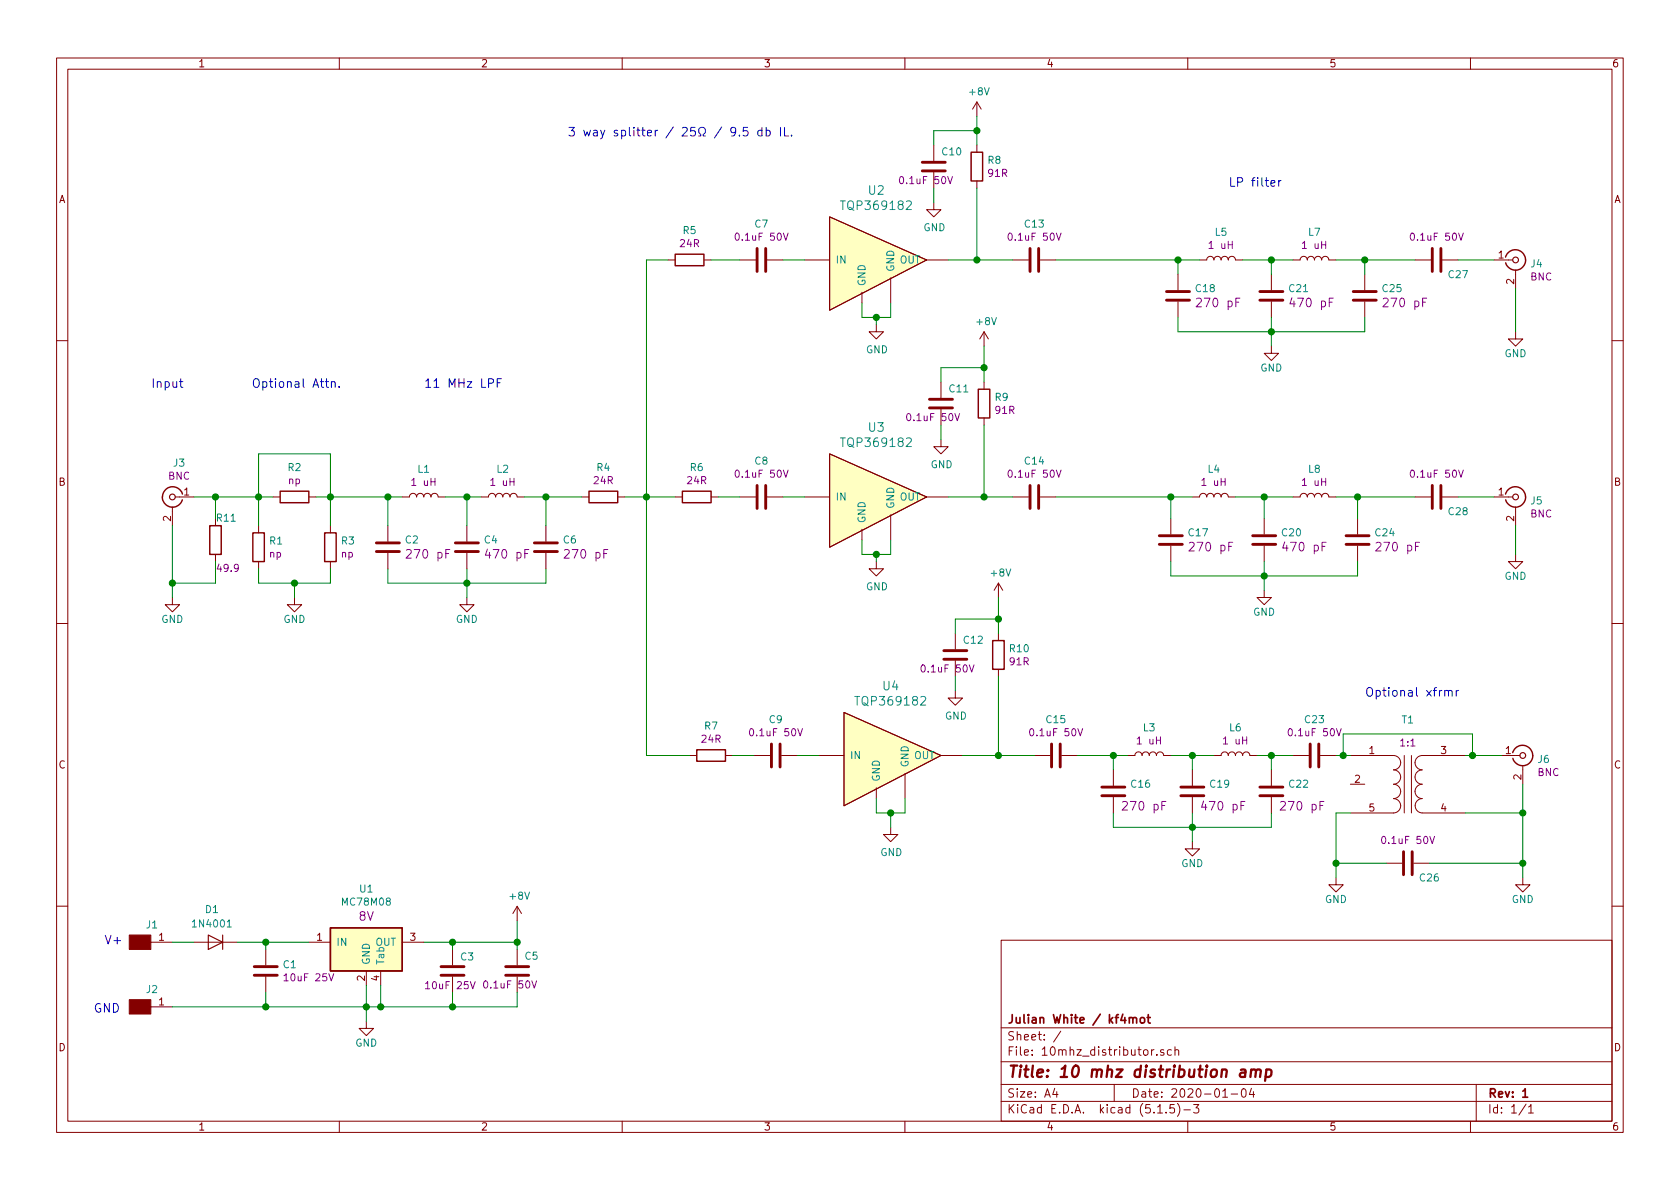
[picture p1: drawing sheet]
<svg xmlns="http://www.w3.org/2000/svg" width="297mm" height="210mm" viewBox="0 0 297 210" stroke-linecap="round" stroke-linejoin="round" font-family="sans-serif">
<g fill="none" stroke="#840000" stroke-width=".18">
<path d="M10 10.3h277v189.9h-277zM12 12.2h273v186.1h-273zM60 10.3v1.9M110 10.3v1.9M160 10.3v1.9M172.7 18l-.7 1.3M172.7 18v2.6M172.7 18l.8 1.3M210 10.3v1.9M260 10.3v1.9M146.7 38.3l17.1 7.7-17.1 8.9zM165.1 35.8v1.3h1.3l-1.3 1.2-1.3-1.2h1.3"/>
<path d="M165.1 25.6v2.8M165.1 30.5v2.8M172.7 25.6v1.3M172.7 32v1.3M118.1 46h1.3M124.5 46h1.2M130.8 46h2.8M135.6 46h2.8M142.2 46h4.5M152.4 51.7v1.9M154.9 57.4v1.3h1.3l-1.3 1.2-1.2-1.2h1.2M157.5 49.1v4.5"/>
<path d="M163.8 46h3.8M174 58.7l-.8 1.2M174 58.7v2.5M174 58.7l.8 1.2M179.1 46h2.8M183.9 46h2.8M208.3 48.5v2.8M208.3 53.3v2.8M212.1 46h1.3a.63 .63 0 0 1 .6-.7 .63 .63 0 0 1 .6 .7 .63 .63 0 0 1 .7-.7 .63 .63 0 0 1 .6 .7 .63 .63 0 0 1 .6-.7 .63 .63 0 0 1 .7 .7 .63 .63 0 0 1 .6-.7 .63 .63 0 0 1 .6 .7h1.3M224.8 48.5v2.8M224.8 53.3v2.8M228.6 46h1.3a.63 .63 0 0 1 .6-.7 .63 .63 0 0 1 .6 .7 .63 .63 0 0 1 .7-.7 .63 .63 0 0 1 .6 .7 .63 .63 0 0 1 .6-.7 .63 .63 0 0 1 .7 .7 .63 .63 0 0 1 .6-.7 .63 .63 0 0 1 .6 .7h1.3"/>
<path d="M241.3 48.5v2.8M241.3 53.3v2.8M250.2 46h2.8M255 46h2.8M264.2 46h3.3M268 58.7v1.2h1.2l-1.2 1.3-1.3-1.3h1.3M268 47.7v3.3M10 60.2h2M166.4 77.7v1.3h1.2l-1.2 1.3-1.3-1.3h1.3M166.4 67.6v2.8M166.4 72.4v2.8M174 67.6v1.2"/>
<path d="M174 73.9v1.3M224.8 61.2v1.3h1.3l-1.3 1.2-1.3-1.2h1.3M285 60.2h2M30.5 89.7v3.3M31 87.9h3.3M38.1 91.7v1.3M38.1 98v1.3M45.7 93v1.2M45.7 99.3v1.3M48.3 87.9h1.2M54.6 87.9h1.3M58.4 93v1.2"/>
<path d="M58.4 99.3v1.3M68.6 93v2.8M68.6 97.8v2.8M71.1 87.9h1.3a.63 .63 0 0 1 .6-.7 .63 .63 0 0 1 .7 .7 .63 .63 0 0 1 .6-.7 .63 .63 0 0 1 .6 .7 .63 .63 0 0 1 .7-.7 .63 .63 0 0 1 .6 .7 .63 .63 0 0 1 .6-.7 .63 .63 0 0 1 .7 .7h1.2M82.5 93v2.8M82.5 97.8v2.8M85.1 87.9h1.3a.63 .63 0 0 1 .6-.7 .63 .63 0 0 1 .6 .7 .63 .63 0 0 1 .7-.7 .63 .63 0 0 1 .6 .7 .63 .63 0 0 1 .6-.7 .63 .63 0 0 1 .7 .7 .63 .63 0 0 1 .6-.7 .63 .63 0 0 1 .6 .7h1.3M96.5 93v2.8M96.5 97.8v2.8M102.9 87.9h1.2M109.2 87.9h1.3M119.4 87.9h1.2"/>
<path d="M125.7 87.9h1.3M130.8 87.9h2.8M135.6 87.9h2.8M142.2 87.9h4.5M146.7 80.3l17.1 7.6-17.1 8.9zM152.4 93.6v1.9M154.9 99.3v1.3h1.3l-1.3 1.2-1.2-1.2h1.2M157.5 91.1v4.4M163.8 87.9h3.8M179.1 87.9h2.8M183.9 87.9h2.8M207 91.7v2.8"/>
<path d="M207 96.5v2.8M210.8 87.9h1.3a.63 .63 0 0 1 .6-.7 .63 .63 0 0 1 .7 .7 .63 .63 0 0 1 .6-.7 .63 .63 0 0 1 .6 .7 .63 .63 0 0 1 .7-.7 .63 .63 0 0 1 .6 .7 .63 .63 0 0 1 .6-.7 .63 .63 0 0 1 .7 .7h1.2M223.5 91.7v2.8M223.5 96.5v2.8M228.6 87.9h1.3a.63 .63 0 0 1 .6-.7 .63 .63 0 0 1 .6 .7 .63 .63 0 0 1 .7-.7 .63 .63 0 0 1 .6 .7 .63 .63 0 0 1 .6-.7 .63 .63 0 0 1 .7 .7 .63 .63 0 0 1 .6-.7 .63 .63 0 0 1 .6 .7h1.3M240 91.7v2.8M240 96.5v2.8M250.2 87.9h2.8M255 87.9h2.8M264.2 87.9h3.3M268 98v1.3h1.2l-1.2 1.3-1.3-1.3h1.3M268 89.7v3.3"/>
<path d="M10 110.3h2M30.5 105.7v1.2h1.2l-1.2 1.3-1.3-1.3h1.3M52.1 105.7v1.2h1.2l-1.2 1.3-1.3-1.3h1.3M82.5 105.7v1.2h1.3l-1.3 1.3-1.2-1.3h1.2M168.9 112v2.8M168.9 116.8v2.8M176.5 103.1l-.7 1.3M176.5 103.1v2.6M176.5 112v1.3M176.5 118.4v1.2M176.5 103.1l.8 1.3M223.5 104.4v1.3h1.3l-1.3 1.2-1.3-1.2h1.3"/>
<path d="M285 110.3h2M121.9 133.6h1.3M128.3 133.6h1.2M133.3 133.6h2.8M138.2 133.6h2.8M144.8 133.6h4.4M149.2 126l17.2 7.6-17.2 8.9zM154.9 139.3v1.9M160 136.8v4.4M166.4 133.6h3.8M168.9 122.2v1.2h1.3l-1.3 1.3-1.3-1.3h1.3M182.9 133.6h2.8"/>
<path d="M187.7 133.6h2.8M196.8 136.1v2.8M199.4 133.6h1.3a.63 .63 0 0 1 .6-.6 .63 .63 0 0 1 .6 .6 .63 .63 0 0 1 .7-.6 .63 .63 0 0 1 .6 .6 .63 .63 0 0 1 .6-.6 .63 .63 0 0 1 .7 .6 .63 .63 0 0 1 .6-.6 .63 .63 0 0 1 .6 .6h1.3M210.8 136.1v2.8M214.6 133.6h1.3a.63 .63 0 0 1 .6-.6 .63 .63 0 0 1 .7 .6 .63 .63 0 0 1 .6-.6 .63 .63 0 0 1 .6 .6 .63 .63 0 0 1 .7-.6 .63 .63 0 0 1 .6 .6 .63 .63 0 0 1 .6-.6 .63 .63 0 0 1 .7 .6h1.2M224.8 136.1v2.8M228.6 133.6h2.8M233.4 133.6h2.8M238.8 133.6h7.6a1.27 1.27 0 0 1 1.2 1.3 1.27 1.27 0 0 1-1.2 1.2 1.27 1.27 0 0 1 1.2 1.3 1.27 1.27 0 0 1-1.2 1.3 1.27 1.27 0 0 1 1.2 1.2 1.27 1.27 0 0 1-1.2 1.3 1.27 1.27 0 0 1 1.2 1.3 1.27 1.27 0 0 1-1.2 1.3h-7.6M238.8 138.7h2.5M248.3 133.6v10.2M249.6 133.6v10.2"/>
<path d="M259.1 133.6h-7.6a1.27 1.27 0 0 0-1.3 1.3 1.27 1.27 0 0 0 1.3 1.2 1.27 1.27 0 0 0-1.3 1.3 1.27 1.27 0 0 0 1.3 1.3 1.27 1.27 0 0 0-1.3 1.2 1.27 1.27 0 0 0 1.3 1.3 1.27 1.27 0 0 0-1.3 1.3 1.27 1.27 0 0 0 1.3 1.3h7.6M265.4 133.6h3.3M269.2 135.4v3.3M157.5 146.3v1.3h1.2l-1.2 1.2-1.3-1.2h1.3M196.8 141v2.8M210.8 148.8v1.3h1.3l-1.3 1.3-1.3-1.3h1.3M210.8 141v2.8M224.8 141v2.8M236.2 155.2v1.3h1.3l-1.3 1.2-1.3-1.2h1.3M245.1 152.6h2.8M249.9 152.6h2.8M269.2 155.2v1.3h1.3l-1.3 1.2-1.2-1.2h1.2"/>
<path d="M10 160.2h2M26.3 166.6h4.2M26.3 178h4.2M34.3 166.6h7.6M47 167.9v2.8M47 172.7v2.8M54.6 166.6h3.8M64.8 171.7v2.5M67.3 171.7v2.5M71.1 166.6h3.8M80 167.9v2.8M80 172.7v2.8"/>
<path d="M91.4 160.3l-.7 1.2M91.4 160.3v2.5M91.4 167.9v2.8M91.4 172.7v2.8M91.4 160.3l.8 1.2M177 166.3h108v32h-108zM285 160.2h2M60 198.3v1.9M64.8 180.6v1.3h1.2l-1.2 1.2-1.3-1.2h1.3M110 198.3v1.9M160 198.3v1.9M177 194.8h108"/>
<path d="M177 191.8h108M177 187.8h108M177 181.8h108M186.5 192.5l-.4 1h1M186.8 193v1M187.6 182.3l-1.3 2M197 191.8v3M203.6 185.6v1M204 185.6l-.4 .3M204.5 186.5v.1M204.7 196.8h.8M205.8 185.7a.37 .37 0 0 0-.6 .1l.1 .2 .5 .2v.1l-.2 .3-.4-.1"/>
<path d="M206.2 196.7v.1M207.1 185.7l-.4-.1-.3 .3 .1 .6 .2 .1 .4-.1M207.6 195.3h-.7l-.1 .7 .2-.1 .5 .1 .2 .2-.1 .5-.2 .1-.6-.1M207.7 185.7h.1a.37 .37 0 0 1 .6 .1v.8M207.7 185.1v1.5M208.2 195.1a1.71 1.71 0 0 1 0 2.3M209.3 196.3h1.2M210 198.3v1.9M211 195.3h1l-.5 .6 .4 .1v.7l-.2 .1-.7-.1M216.2 194h.8M217.7 193.5h1.1M219.6 192.7l.4-.2a.94 .94 0 0 1 0 1.5 .82 .82 0 0 1-.4-1.3z"/>
<path d="M221.3 192.5l-.4 1h.9M221.6 193v1M260 198.3v1.9M261 191.8v6.5M269.8 195.2l-1.2 2M270.3 195.8l.4-.5v1.5M270.3 196.8h.8"/>
</g>
<path d="M199.7 179.9v1M202.8 179.9h.6M203 179.4v1.3l.4 .2M199.7 180.1l.2-.2 .3 .1 .1 .9M200.3 180.1a.36 .36 0 0 1 .3-.2 .36 .36 0 0 1 .4 .2v.8M201.7 180.1l.2-.2 .4 .2v.7l-.2 .1-.4-.1zM269.2 193l.5-.5v1.5M269.2 194h.9" fill="none" stroke="#840000" stroke-width=".3"/>
<path d="M219.4 189.2h.8l-.1 1.2M220.2 189.6l-.6 .1a.4 .4 0 0 0-.4 .3 .4 .4 0 0 0 .3 .4l.6-.1M221.2 189.3a.52 .52 0 0 1 .9 .1l-.2 1M221.2 189.1l-.1 1.3M222.1 189.4l.3-.3 .5 .1v.2l-.1 1M223.9 189.2a.68 .68 0 0 1 .9 .1v.8a.66 .66 0 0 1-1 .2M223.9 189.1l-.2 2" fill="none" stroke="#840000" stroke-width=".41"/>
<g fill="#ffffc2" stroke="#ffffc2" stroke-width=".18">
<path d="M58.4 164.1h12.7v7.6h-12.7z"/>
<path d="M149.2 126l17.2 7.6-17.2 8.9z"/>
<path d="M146.7 80.3l17.1 7.6-17.1 8.9z"/>
<path d="M146.7 38.3l17.1 7.7-17.1 8.9z"/>
</g>
<g fill="none" stroke="#840000" stroke-width=".25">
<path d="M171.7 26.9h2v5.1h-2zM119.4 45h5.1v2h-5.1zM266.2 45.5a1.8 1.8 0 0 1 2-1.3 1.8 1.8 0 0 1 1.5 1.8M269.7 46a1.8 1.8 0 0 1-1.5 1.8 1.8 1.8 0 0 1-2-1.3M173 68.8h2v5.1h-2zM28.7 87.9a1.8 1.8 0 0 0 1.5 1.8 1.8 1.8 0 0 0 2-1.3M32.3 87.4a1.8 1.8 0 0 0-2-1.3 1.8 1.8 0 0 0-1.6 1.8M37.1 93h2v5h-2zM44.7 94.2h2v5.1h-2zM49.5 86.9h5.1v2h-5.1zM57.4 94.2h2v5.1h-2zM104.1 86.9h5.1v2h-5.1z"/>
<path d="M120.6 86.9h5.1v2h-5.1zM266.2 87.4a1.8 1.8 0 0 1 2-1.3 1.8 1.8 0 0 1 1.5 1.8M269.7 87.9a1.8 1.8 0 0 1-1.5 1.8 1.8 1.8 0 0 1-2-1.3M175.5 113.3h2v5.1h-2zM123.2 132.6h5.1v2h-5.1zM267.5 133.1a1.8 1.8 0 0 1 2.7-1 1.8 1.8 0 0 1 .1 2.9 1.8 1.8 0 0 1-2.8-.9M58.4 164.1h12.7v7.6h-12.7z"/>
</g>
<g fill="none" stroke="#840000" stroke-width=".51">
<path d="M163.1 28.7h4M163.1 30.2h4M133.9 43.9v4.1M135.4 43.9v4.1M182.1 43.9v4.1M183.6 43.9v4.1M206.2 53.1h4.1M206.2 51.6h4.1M222.8 53.1h4M222.8 51.6h4M239.3 53.1h4M239.3 51.6h4"/>
<path d="M253.2 43.9v4.1M254.8 43.9v4.1M164.3 70.6h4.1M164.3 72.1h4.1M66.5 97.5h4.1M66.5 96h4.1M80.5 97.5h4.1M80.5 96h4.1M94.5 97.5h4.1M94.5 96h4.1M133.9 85.8v4.1M135.4 85.8v4.1"/>
<path d="M182.1 85.8v4.1M183.6 85.8v4.1M205 96.3h4M205 94.7h4M221.5 96.3h4.1M221.5 94.7h4.1M238 96.3h4.1M238 94.7h4.1M253.2 85.8v4.1M254.8 85.8v4.1M166.9 115.1h4M166.9 116.6h4"/>
<path d="M136.4 131.6v4M137.9 131.6v4M185.9 131.6v4M187.5 131.6v4M194.8 139.2h4.1M208.8 139.2h4.1M222.8 139.2h4M231.6 131.6v4M233.2 131.6v4M194.8 140.7h4.1M208.8 140.7h4.1M222.8 140.7h4"/>
<path d="M248.2 150.6v4.1M249.7 150.6v4.1M45 172.5h4M45 170.9h4M78 172.5h4M78 170.9h4M89.4 172.5h4.1M89.4 170.9h4.1"/>
</g>
<g fill="none" stroke="#840084" stroke-width=".18">
<path d="M167.6 31.2l.4 1.3 .4-1.3M138.5 41.2l.4 1.3 .4-1.3M186.8 41.2l.4 1.3 .4-1.3M257.9 41.2l.4 1.3 .4-1.3M168.8 73.1l.5 1.3 .4-1.3M138.5 83.1l.4 1.3 .4-1.3M186.8 83.1l.4 1.3 .4-1.3M257.9 83.1l.4 1.3 .4-1.3M171.4 117.6l.4 1.2 .4-1.2M141 128.8l.5 1.3 .4-1.3M190.6 128.8l.4 1.3 .4-1.3M236.3 128.8l.4 1.3 .4-1.3"/>
<path d="M252.8 147.9l.4 1.3 .4-1.3M50.2 172.5l.4-.3v1.3M50.2 173.5h.8M58.1 172.2l.5 1.3 .4-1.3M75.2 173.9l.4-.3v1.2M75.2 174.8h.8M83.2 173.6l.4 1.2 .4-1.2M94 173.5l.5 1.2 .4-1.2"/>
</g>
<g fill="#840000" stroke="#840000" stroke-width=".18">
<path d="M22.9 165.3h3.8v2.6h-3.8z"/>
<path d="M22.9 176.8h3.8v2.5h-3.8z"/>
</g>
<g fill="none" stroke="#840000" stroke-width=".2">
<path d="M36.8 165.3l2.6 1.3-2.6 1.3zM39.4 165.3v2.6"/>
<circle cx="268" cy="46" r=".51"/>
<circle cx="30.5" cy="87.9" r=".51"/>
<circle cx="268" cy="87.9" r=".51"/>
<circle cx="269.2" cy="133.6" r=".51"/>
</g>
<path d="M40.2 163.9h.7" fill="none" stroke="#008484" stroke-width=".18"/>
<g fill="none" stroke="#008400" stroke-width=".18">
<path d="M165.1 33.3v2.5M172.7 20.6v5M172.7 33.3v12.7M172.7 23.1h-7.6v2.5M118.1 46h-3.8v87.6h7.6M125.7 46h5.1M138.4 46h3.8M152.4 53.6v2.5h5.1v-2.5M154.9 56.1v1.3M167.6 46h11.5M186.7 46h25.4M208.3 56.1v2.6h33v-2.6"/>
<path d="M208.3 46v2.5M219.7 46h8.9M224.8 46v2.5M224.8 56.1v5.1M236.2 46h14M241.3 46v2.5M257.8 46h6.4M268 51v7.7M166.4 75.2v2.5M174 65h-7.6v2.6M174 61.2v6.4M174 75.2v12.7"/>
<path d="M30.5 93v12.7M34.3 87.9h14M38.1 99.3v3.8h-7.6M38.1 87.9v3.8M45.7 93v-12.7h12.7v12.7M55.9 87.9h15.2M68.6 87.9v5.1M78.7 87.9h6.4M82.5 87.9v5.1M92.7 87.9h10.2M96.5 87.9v5.1M110.5 87.9h8.9"/>
<path d="M127 87.9h3.8M138.4 87.9h3.8M152.4 95.5v2.5h5.1v-2.5M154.9 98v1.3M167.6 87.9h11.5M186.7 87.9h24.1M207 99.3v2.5h33v-2.5M207 87.9v3.8M218.4 87.9h10.2M223.5 87.9v3.8M223.5 99.3v5.1M236.2 87.9h14"/>
<path d="M240 87.9v3.8M257.8 87.9h6.4M268 93v5M45.7 100.6v2.5h12.7v-2.5M52.1 103.1v2.6M68.6 100.6v2.5h27.9v-2.5M82.5 100.6v5.1M168.9 119.6v2.6M176.5 105.7v6.3M176.5 119.6v14M176.5 109.5h-7.6v2.5M129.5 133.6h3.8"/>
<path d="M141 133.6h3.8M170.2 133.6h12.7M190.5 133.6h8.9M196.8 133.6v2.5M207 133.6h7.6M210.8 133.6v2.5M222.2 133.6h6.4M224.8 133.6v2.5M236.2 133.6h2.6M237.5 133.6v-3.8h22.8v3.8M259.1 133.6h6.3M269.2 138.7v16.5"/>
<path d="M154.9 141.2v2.6h5.1v-2.6M157.5 143.8v2.5M196.8 143.8v2.5h28v-2.5M210.8 143.8v5M236.2 152.6h8.9M238.8 143.8h-2.6v11.4M252.7 152.6h16.5M259.1 143.8h10.1M30.5 166.6h3.8M41.9 166.6h12.7M47 166.6v1.3M47 175.5v2.5"/>
<path d="M64.8 174.2v6.4M67.3 174.2v3.8M74.9 166.6h16.5M80 166.6v1.3M80 175.5v2.5M91.4 175.5v2.5h-60.9M91.4 162.8v5.1"/>
</g>
<g fill="none" stroke="#0000c2" stroke-width=".18">
<path d="M130.1 23.2l-.3 .3h-.3l-.3-.3v-.4l.2-.2 .4-.1 .2 .2a1.06 1.06 0 0 1-.4 1.3h-.2M130.7 23.9v.1M132.2 22.5h-.8v.7l.2-.1 .5 .1 .2 .2-.1 .5-.2 .1h-.4l-.2-.1M134.7 23.1l-.4-.1-.2 .2v.7a.48 .48 0 0 0 .6 .1M134.7 22.5v1.5M135.5 23.1l.4-.1 .3 .3v.4l-.2 .3h-.5M135.5 22.5v1.5M138 22.5v1.5M138.7 22.5v1.5h.7M140 23.9v.1M224.7 32.4l.7-.1v-.3l-.5-.1-.2 .2 .1 .8h.6M226.1 31.9v1"/>
<path d="M226.5 31.9l-.4 .3M31.7 67.5h.6M32 67v1.3v.1l.3 .1M57.5 67.5h.6M57.7 67v1.3l.1 .1 .3 .1M58.6 67.6l.2-.1 .4 .1 .1 .9M58.6 67.5v1M60 68.3v.2M87.9 67.7h.5M88.6 67h-.7v1.5M255.4 122.2l.3-.1 .3 .1 .1 .9M255.4 122.1v1"/>
<path d="M256.1 122.3l.2-.2 .4 .1v.9M257.5 122.1v1M257.9 122.1l-.4 .3"/>
</g>
<g fill="#008400" stroke="#008400" stroke-width=".25">
<circle cx="172.7" cy="23.1" r=".51"/>
<circle cx="52.1" cy="103.1" r=".51"/>
<circle cx="45.7" cy="87.9" r=".51"/>
<circle cx="176.5" cy="109.5" r=".51"/>
<circle cx="114.3" cy="87.9" r=".51"/>
<circle cx="38.1" cy="87.9" r=".51"/>
<circle cx="157.5" cy="143.8" r=".51"/>
<circle cx="174" cy="87.9" r=".51"/>
<circle cx="172.7" cy="46" r=".51"/>
<circle cx="30.5" cy="103.1" r=".51"/>
<circle cx="91.4" cy="166.6" r=".51"/>
<circle cx="80" cy="166.6" r=".51"/>
<circle cx="80" cy="178" r=".51"/>
<circle cx="67.3" cy="178" r=".51"/>
<circle cx="64.8" cy="178" r=".51"/>
<circle cx="47" cy="178" r=".51"/>
<circle cx="47" cy="166.6" r=".51"/>
<circle cx="269.2" cy="152.6" r=".51"/>
<circle cx="269.2" cy="143.8" r=".51"/>
<circle cx="236.2" cy="152.6" r=".51"/>
<circle cx="207" cy="87.9" r=".51"/>
<circle cx="82.6" cy="103.1" r=".51"/>
<circle cx="68.6" cy="87.9" r=".51"/>
<circle cx="96.5" cy="87.9" r=".51"/>
<circle cx="154.9" cy="56.1" r=".51"/>
<circle cx="82.6" cy="87.9" r=".51"/>
<circle cx="224.8" cy="58.7" r=".51"/>
<circle cx="241.3" cy="46" r=".51"/>
<circle cx="224.8" cy="46" r=".51"/>
<circle cx="208.3" cy="46" r=".51"/>
<circle cx="154.9" cy="98" r=".51"/>
<circle cx="223.5" cy="101.8" r=".51"/>
<circle cx="58.4" cy="87.9" r=".51"/>
<circle cx="240" cy="87.9" r=".51"/>
<circle cx="223.5" cy="87.9" r=".51"/>
<circle cx="210.8" cy="146.3" r=".51"/>
<circle cx="224.8" cy="133.6" r=".51"/>
<circle cx="210.8" cy="133.6" r=".51"/>
<circle cx="237.5" cy="133.6" r=".51"/>
<circle cx="196.9" cy="133.6" r=".51"/>
<circle cx="260.3" cy="133.6" r=".51"/>
<circle cx="176.5" cy="133.6" r=".51"/>
<circle cx="174" cy="65" r=".51"/>
</g>
<text font-size="2.8" fill="#840000" x="178" y="190.5">Title: 10 mhz distribution amp</text>
<g font-size="2.1" fill="#0000c2">
<text x="100.3" y="24.1">3 way splitter / 25 / 9.5 db IL.</text>
<text x="217.2" y="33">LP filter</text>
<text x="26.7" y="68.6">Input</text>
<text x="44.4" y="68.6">Optional Attn.</text>
<text x="74.9" y="68.6">11 MHz LPF</text>
<text x="241.3" y="123.2">Optional xfrmr</text>
<text x="18.4" y="167">V+</text>
<text x="16.5" y="179.1">GND</text>
</g>
<g font-size="2.1" fill="#008484">
<text x="153.6" y="34.4">U2</text>
<text x="149.2" y="37.1">TQP369182</text>
<text x="153.6" y="76.3">U3</text>
<text x="149.2" y="79">TQP369182</text>
<text x="151.8" y="124.8">TQP369182</text>
<text x="156.1" y="122.1">U4</text>
</g>
<g font-size="2.1" fill="#840084">
<text x="212" y="54.3">270 pF</text>
<text x="228.5" y="54.3">470 pF</text>
<text x="245" y="54.3">270 pF</text>
<text x="72.3" y="98.8">270 pF</text>
<text x="86.3" y="98.8">470 pF</text>
<text x="100.3" y="98.8">270 pF</text>
<text x="210.7" y="97.5">270 pF</text>
<text x="227.3" y="97.5">470 pF</text>
<text x="243.8" y="97.5">270 pF</text>
<text x="198.9" y="143.3">270 pF</text>
<text x="212.9" y="143.3">470 pF</text>
<text x="226.9" y="143.3">270 pF</text>
<text x="63.5" y="162.8">8V</text>
</g>
<g font-size="2.1" fill="#840000">
<text x="178" y="184">Sheet: /</text>
<text x="178" y="181">Julian White / kf4mot</text>
<text x="178" y="186.7">File: 10mhz_distributor.sch</text>
<text x="178" y="196.9">KiCad E.D.A. kicad (5.1.5)-3</text>
<text x="178" y="194.1">Size: A4</text>
<text x="200" y="194.1">Date: 2020-01-04</text>
<text x="263" y="194.1">Rev: 1</text>
<text x="263" y="196.9">Id: 1/1</text>
</g>
<g font-size="1.8" fill="#840000">
<text x="35" y="11.9">1</text>
<text x="85" y="11.9">2</text>
<text x="135" y="11.9">3</text>
<text x="185" y="11.9">4</text>
<text x="235" y="11.9">5</text>
<text x="285" y="11.9">6</text>
<text x="10.4" y="35.9">A</text>
<text x="285.4" y="35.9">A</text>
<text x="264.9" y="45.7">1</text>
<text x="267.7" y="50.3" transform="rotate(-90 267.7 50.3)">2</text>
<text x="10.4" y="85.9">B</text>
<text x="32.5" y="87.6">1</text>
<text x="264.9" y="87.6">1</text>
<text x="285.4" y="85.9">B</text>
<text x="30.2" y="92.2" transform="rotate(-90 30.2 92.2)">2</text>
<text x="267.7" y="92.2" transform="rotate(-90 267.7 92.2)">2</text>
<text x="10.4" y="135.9">C</text>
<text x="242.1" y="133.3">1</text>
<text x="254.8" y="133.3">3</text>
<text x="266.2" y="133.3">1</text>
<text x="269" y="137.9" transform="rotate(-90 269 137.9)">2</text>
<text x="285.4" y="135.9">C</text>
<text x="239.5" y="138.4">2</text>
<text x="242.1" y="143.5">5</text>
<text x="254.8" y="143.5">4</text>
<text x="28.1" y="166.4">1</text>
<text x="56" y="166.4">1</text>
<text x="72.5" y="166.4">3</text>
<text x="64.5" y="173.5" transform="rotate(-90 64.5 173.5)">2</text>
<text x="67.1" y="173.5" transform="rotate(-90 67.1 173.5)">4</text>
<text x="28.1" y="177.8">1</text>
<text x="10.4" y="185.9">D</text>
<text x="285.4" y="185.9">D</text>
<text x="35" y="199.9">1</text>
<text x="85" y="199.9">2</text>
<text x="135" y="199.9">3</text>
<text x="185" y="199.9">4</text>
<text x="235" y="199.9">5</text>
<text x="285" y="199.9">6</text>
</g>
<g font-size="1.8" fill="#008484">
<text x="171.5" y="16.9">+8V</text>
<text x="166.6" y="27.5">C10</text>
<text x="174.7" y="29">R8</text>
<text x="120.8" y="41.4">R5</text>
<text x="133.5" y="40.3">C7</text>
<text x="163.3" y="40.9">GND</text>
<text x="181.3" y="40.3">C13</text>
<text x="214.9" y="41.7">L5</text>
<text x="231.4" y="41.7">L7</text>
<text x="147.7" y="46.6">IN</text>
<text x="159.1" y="46.6">OUT</text>
<text x="270.7" y="47.3">J4</text>
<text x="153" y="50.7" transform="rotate(-90 153 50.7)">GND</text>
<text x="158.1" y="48.1" transform="rotate(-90 158.1 48.1)">GND</text>
<text x="211.5" y="51.7">C18</text>
<text x="228" y="51.7">C21</text>
<text x="244.5" y="51.7">C25</text>
<text x="256.2" y="49.2">C27</text>
<text x="172.8" y="57.5">+8V</text>
<text x="153.1" y="62.5">GND</text>
<text x="222.8" y="65.7">GND</text>
<text x="266" y="63.2">GND</text>
<text x="167.9" y="69.4">C11</text>
<text x="176" y="70.9">R9</text>
<text x="30.7" y="82.5">J3</text>
<text x="51" y="83.3">R2</text>
<text x="73.9" y="83.6">L1</text>
<text x="87.9" y="83.6">L2</text>
<text x="105.6" y="83.3">R4</text>
<text x="122.1" y="83.3">R6</text>
<text x="133.5" y="82.2">C8</text>
<text x="164.5" y="82.8">GND</text>
<text x="181.3" y="82.2">C14</text>
<text x="213.6" y="83.6">L4</text>
<text x="231.4" y="83.6">L8</text>
<text x="147.7" y="88.5">IN</text>
<text x="159.1" y="88.5">OUT</text>
<text x="270.7" y="89.2">J5</text>
<text x="38.4" y="92.2">R11</text>
<text x="153" y="92.6" transform="rotate(-90 153 92.6)">GND</text>
<text x="158.1" y="90" transform="rotate(-90 158.1 90)">GND</text>
<text x="210.2" y="94.8">C17</text>
<text x="226.7" y="94.8">C20</text>
<text x="243.2" y="94.8">C24</text>
<text x="256.2" y="91.1">C28</text>
<text x="47.7" y="96.3">R1</text>
<text x="60.4" y="96.3">R3</text>
<text x="71.7" y="96.1">C2</text>
<text x="85.7" y="96.1">C4</text>
<text x="99.6" y="96.1">C6</text>
<text x="175.3" y="101.9">+8V</text>
<text x="153.1" y="104.4">GND</text>
<text x="266" y="102.5">GND</text>
<text x="28.5" y="110.2">GND</text>
<text x="50.1" y="110.2">GND</text>
<text x="80.6" y="110.2">GND</text>
<text x="170.5" y="113.8">C12</text>
<text x="221.6" y="108.9">GND</text>
<text x="178.6" y="115.3">R10</text>
<text x="124.6" y="129">R7</text>
<text x="136" y="127.9">C9</text>
<text x="167.1" y="127.2">GND</text>
<text x="185.1" y="127.9">C15</text>
<text x="202.2" y="129.3">L3</text>
<text x="217.4" y="129.3">L6</text>
<text x="230.8" y="127.9">C23</text>
<text x="247.9" y="127.9">T1</text>
<text x="150.2" y="134.2">IN</text>
<text x="160.7" y="135.8" transform="rotate(-90 160.7 135.8)">GND</text>
<text x="161.6" y="134.2">OUT</text>
<text x="272" y="134.9">J6</text>
<text x="155.6" y="138.3" transform="rotate(-90 155.6 138.3)">GND</text>
<text x="200.1" y="139.3">C16</text>
<text x="214" y="139.3">C19</text>
<text x="228" y="139.3">C22</text>
<text x="155.7" y="151.4">GND</text>
<text x="208.9" y="153.3">GND</text>
<text x="251.1" y="155.9">C26</text>
<text x="36.3" y="161.5">D1</text>
<text x="60.7" y="160.1">MC78M08</text>
<text x="63.7" y="157.8">U1</text>
<text x="90.2" y="159.1">+8V</text>
<text x="234.3" y="159.7">GND</text>
<text x="267.3" y="159.7">GND</text>
<text x="25.9" y="164.2">J1</text>
<text x="34.4" y="164">1N4001</text>
<text x="59.4" y="167.3">IN</text>
<text x="66.4" y="167.3">OUT</text>
<text x="50.1" y="171.2">C1</text>
<text x="65.4" y="170.7" transform="rotate(-90 65.4 170.7)">GND</text>
<text x="67.9" y="170.7" transform="rotate(-90 67.9 170.7)">Tab</text>
<text x="81.5" y="169.8">C3</text>
<text x="92.9" y="169.7">C5</text>
<text x="25.9" y="175.6">J2</text>
<text x="62.8" y="185.1">GND</text>
</g>
<g font-size="1.8" fill="#840084">
<text x="159.6" y="32.6">0.1uF 50V</text>
<text x="174.8" y="31.3">91R</text>
<text x="120.3" y="43.7">24R</text>
<text x="130.5" y="42.6">0.1uF 50V</text>
<text x="178.8" y="42.6">0.1uF 50V</text>
<text x="214" y="44">1 uH</text>
<text x="230.5" y="44">1 uH</text>
<text x="249.9" y="42.6">0.1uF 50V</text>
<text x="270.6" y="49.6">BNC</text>
<text x="160.8" y="74.5">0.1uF 50V</text>
<text x="176" y="73.2">91R</text>
<text x="29.8" y="84.8">BNC</text>
<text x="51" y="85.6">np</text>
<text x="73" y="85.9">1 uH</text>
<text x="87" y="85.9">1 uH</text>
<text x="105.1" y="85.6">24R</text>
<text x="121.6" y="85.6">24R</text>
<text x="130.5" y="84.5">0.1uF 50V</text>
<text x="178.8" y="84.5">0.1uF 50V</text>
<text x="212.7" y="85.9">1 uH</text>
<text x="230.5" y="85.9">1 uH</text>
<text x="249.9" y="84.5">0.1uF 50V</text>
<text x="270.6" y="91.5">BNC</text>
<text x="38.6" y="101.1">49.9</text>
<text x="47.7" y="98.6">np</text>
<text x="60.4" y="98.6">np</text>
<text x="163.4" y="118.9">0.1uF 50V</text>
<text x="178.6" y="117.6">91R</text>
<text x="124.1" y="131.3">24R</text>
<text x="133" y="130.2">0.1uF 50V</text>
<text x="182.6" y="130.2">0.1uF 50V</text>
<text x="201.3" y="131.6">1 uH</text>
<text x="216.5" y="131.6">1 uH</text>
<text x="228.3" y="130.2">0.1uF 50V</text>
<text x="247.6" y="132">1:1</text>
<text x="271.9" y="137.2">BNC</text>
<text x="244.8" y="149.2">0.1uF 50V</text>
<text x="50.7" y="173.5">10uF 25V</text>
<text x="75.7" y="174.9">10uF 25V</text>
<text x="86" y="174.8">0.1uF 50V</text>
</g>
</svg>
